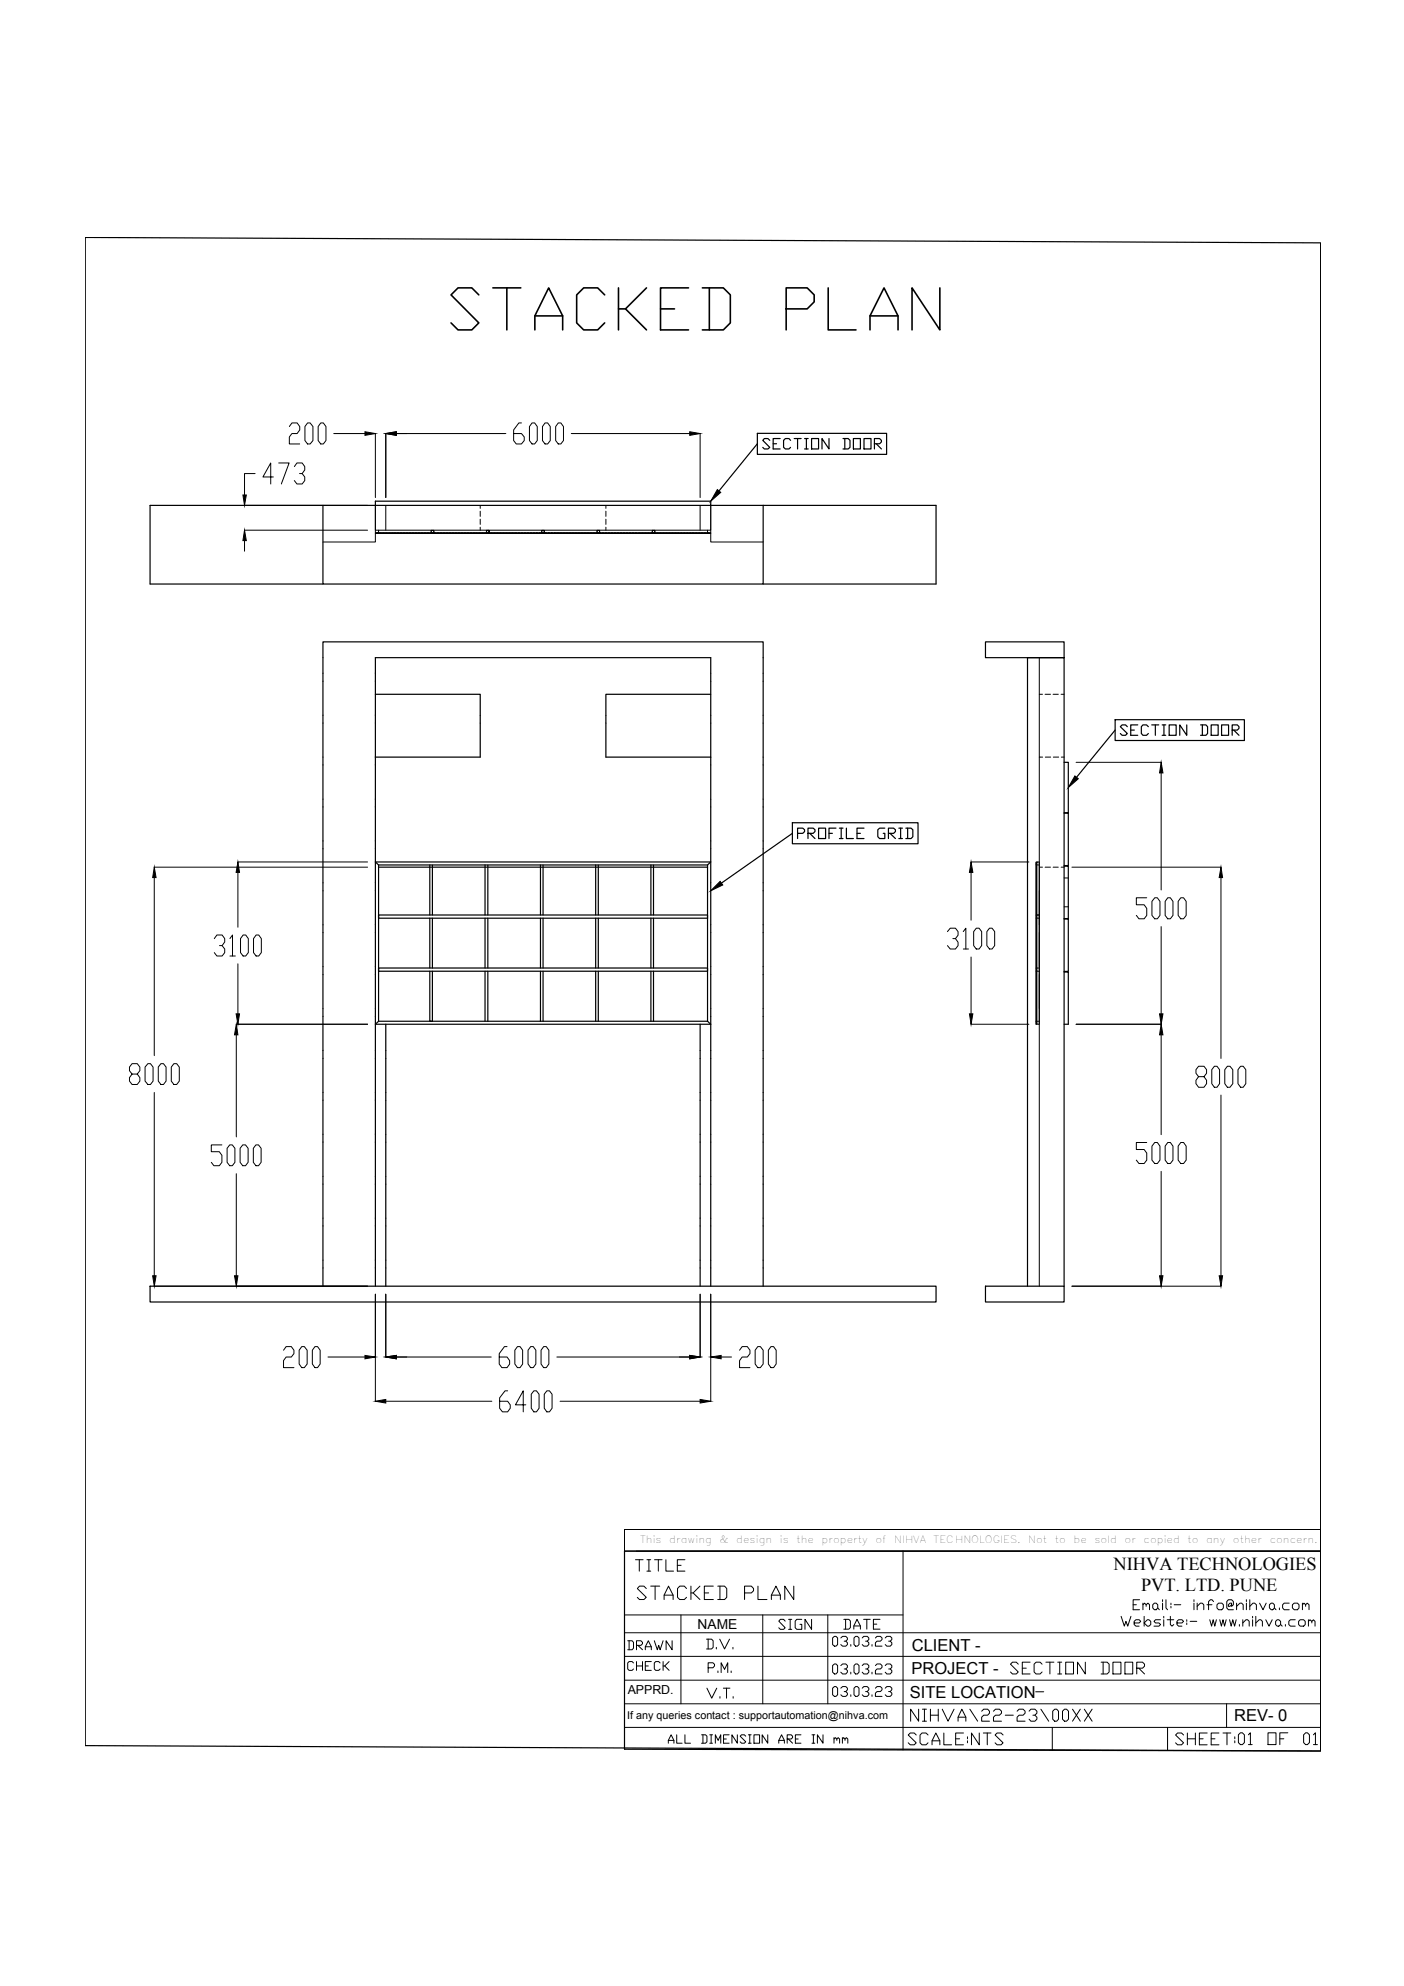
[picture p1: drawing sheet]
<svg xmlns="http://www.w3.org/2000/svg" width="297mm" height="420mm" viewBox="0 0 297 420" stroke-linecap="round" stroke-linejoin="round" font-family="sans-serif">
<!-- layer: 0 -->
<g fill="none" stroke="#000" stroke-width=".25">
<path d="M18 50.2l261.4 1.2v319l-261.4-1.1zM160.2 91.7h27.4v4.4h-27.4zM160.2 93.9l-8.1 10M162.9 93.2l-.4-.4h-.8l-.3 .4 1.5 1.4-.4 .4h-.8l-.3-.4M163.6 93.9h.7M165.1 92.8h-1.5v2.2h1.5M167.3 93.2l-.4-.4h-.7l-.4 .4v1.4l.4 .4h.7l.4-.4M168 92.8h1.5M168.7 92.8v2.2M170.2 95h.8M170.2 92.8h.8M170.6 92.8v2.2"/>
<path d="M171.7 92.8h1.5v2.2h-1.5zM175.4 92.8v2.2l-1.5-2.2v2.2M178.4 92.8h1.1l.3 .4v1.4l-.3 .4h-1.1M178.7 92.8v2.2M180.6 92.8h1.4v2.2h-1.4zM182.8 92.8h1.5v2.2h-1.5zM185 93.9h1.1l.4-.4v-.3l-.4-.4h-1.1v2.2M185.4 93.9l1.1 1.1M68.3 106.9v16.7h93.2v-16.7M79.4 106h71v.9h-71zM79.4 106.9h-47.6v16.7h36.5M150.4 106.9h47.6v16.7h-36.5"/>
<path d="M208.5 135.8h16.6v3.3h-16.6zM79.4 146.9h22.2v13.3h-22.2M150.4 146.9h-22.2v13.3h22.2M235.9 152.3h27.4v4.4h-27.4zM235.9 154.5l-8.1 10M238.5 153.7l-.4-.3h-.7l-.4 .3 1.5 1.5-.4 .4h-.7l-.4-.4M239.2 154.5h.8M240.7 153.4h-1.5v2.2h1.5M243 153.7l-.4-.3h-.8l-.3 .3v1.5l.3 .4h.8l.4-.4M243.7 153.4h1.5M244.4 153.4v2.2M245.9 155.6h.7"/>
<path d="M245.9 153.4h.7M246.3 153.4v2.2M247.4 153.4h1.4v2.2h-1.4zM251.1 153.4v2.2l-1.5-2.2v2.2M254 153.4h1.1l.4 .3v1.5l-.4 .4h-1.1M254.4 153.4v2.2M256.2 153.4h1.5v2.2h-1.5zM258.4 153.4h1.5v2.2h-1.5zM260.7 154.5h1.1l.3-.4v-.4l-.3-.3h-1.1v2.2M261 154.5l1.1 1.1M167.6 174.1h26.6v4.4h-26.6zM167.6 176.3l-15 10.5"/>
<path d="M168.7 176.3h1.1l.4-.4v-.4l-.4-.3h-1.1v2.2M170.9 176.3h1.1l.4-.4v-.4l-.4-.3h-1.1v2.2M171.3 176.3l1.1 1.1M173.2 175.2h1.5v2.2h-1.5zM175.4 176.3h.7M176.9 175.2h-1.5v2.2M177.6 175.2h.8M177.6 177.4h.8M178 175.2v2.2M179.1 175.2v2.2h1.5M181.3 176.3h.7M182.8 175.2h-1.5v2.2h1.5"/>
<path d="M187.2 175.2h-1.1l-.4 .3v1.5l.4 .4h1.1v-1.1h-.3M188 176.3h1.1l.3-.4v-.4l-.3-.3h-1.1v2.2M188.3 176.3l1.1 1.1M190.2 175.2h.7M190.2 177.4h.7M190.5 175.2v2.2M191.6 175.2h1.1l.4 .3v1.5l-.4 .4h-1.1M192 175.2v2.2M225.1 161.3h.9v10.6h-.9M225.1 172h.9v11.1h-.9M79.4 182.4h71l-.7 .6v33.1l.7 .6h-71l.7-.6v-33.1zM80.1 193.6h69.6v.7h-69.6z"/>
<path d="M80.1 183h69.6M80.1 183.5h69.6M90.9 183v10.6M90.9 194.3v10.5M91.5 183v10.6M91.5 194.3v10.5M102.6 183v10.6M102.6 194.3v10.5M103.2 183v10.6M103.2 194.3v10.5M114.3 183v10.6M114.3 194.3v10.5"/>
<path d="M114.9 183v10.6M114.9 194.3v10.5M126 183v10.6M126 194.3v10.5M126.6 183v10.6M126.6 194.3v10.5M137.7 183v10.6M137.7 194.3v10.5M138.3 183v10.6M138.3 194.3v10.5M225.1 194.4h.9v11.1h-.9M225.1 183.2h.9v11.1h-.9"/>
<path d="M80.1 204.8h69.6v.7h-69.6zM80.1 216.1h69.6M81.6 216.7v55.4M90.9 205.5v10.6h.6v-10.6M102.6 205.5v10.6M103.2 205.5v10.6M114.3 205.5v10.6M114.9 205.5v10.6M126 205.5v10.6M126.6 205.5v10.6M137.7 205.5v10.6M138.3 205.5v10.6"/>
<path d="M148.1 216.7v55.4M225.1 205.6h.9v11.1h-.9M31.8 272.1h166.2v3.3h-166.2zM68.3 272.1v-136.3h93.2v136.3M79.4 272.1v-133h71v133M208.5 272.1h16.6v3.3h-16.6zM217.4 272.1v-133h7.7v133M132.1 328.2h147.3v42.2l-147.3-.3z"/>
</g>
<g fill="none" stroke="#000" stroke-width=".21">
<path d="M59 97.9h2.2l-1.7 4.5M61.2 90.2l.6-.7h1.1l.5 .7v.8l-.5 .7h-1.1l-.6 .7v1.5h2.2M62.3 98.7l.5-.8h1.1l.6 .8v.7l-.6 .8h-.5M65.1 89.5h.5l.6 .7v3l-.6 .7h-.5l-.6-.7v-3zM67.9 89.5h.5l.6 .7v3l-.6 .7h-.5l-.6-.7v-3zM70.6 91.7h6.6M79.4 91.7v13.6M81.6 91.7v13.6M83.9 91.7h23.1M110.3 89.5h-.5l-1.1 1.5v2.2l.5 .7h1.1l.6-.7v-.8l-.6-.7h-1.6M112.6 89.5h.5l.6 .7v3l-.6 .7h-.5l-.6-.7v-3zM115.3 89.5h.6l.5 .7v3l-.5 .7h-.6l-.5-.7v-3z"/>
<path d="M118.1 89.5h.6l.5 .7v3l-.5 .7h-.6l-.5-.7v-3zM120.9 91.7h25M148.1 91.7v13.6M51.7 112.2h26.1M51.7 106.9h26.1M51.7 114.4v2.2M54 100.2h-2.3v4.5M57.8 100.9h-2.2l1.7-3v4.5M63.9 100.2l.6 .7v.8l-.6 .7h-1.1l-.5-.7M68.3 114.7h11.1v-7.8v5.3h71v-5.3v7.8h11.1M79.4 112.7h.3M79.6 112.7v.1"/>
<path d="M79.7 112.8h-.3h71h-.3M79.8 112.8h.2M79.8 112.7h.2M79.9 112.7v.1h.2M80.1 112.8h.1M80.1 112.2v.6M80.1 112.8h.2M80.1 112.7h.2M80.3 112.8h.2M80.4 112.8h.2M80.4 112.7h.2M80.6 112.8h.2"/>
<path d="M80.7 112.8h.2M80.7 112.7h.2M80.9 112.8h.2M81.1 112.8h.2M81.1 112.7h.2M81.2 112.8h.2M81.4 112.8h.2M81.4 112.7h.2M81.5 112.8h.2M81.6 106.9v5.3M81.7 112.8h.2M81.7 112.7h.2"/>
<path d="M81.8 112.8h.2M82 112.8h.2M82 112.7h.2M82.2 112.8h.2M82.3 112.8h.3M82.3 112.7h.3M82.5 112.8h.2M82.6 112.8h.2M82.6 112.7h.2M82.8 112.8h.2M83 112.8h.2M83 112.7h.2"/>
<path d="M83.1 112.8h.2M83.3 112.8h.2M83.3 112.7h.2M83.4 112.8h.3M83.6 112.8h.2M83.6 112.7h.2M83.7 112.8h.2M83.9 112.8h.2M83.9 112.7h.2M84.1 112.8h.2M84.2 112.8h.2M84.2 112.7h.2"/>
<path d="M84.4 112.8h.2M84.5 112.8h.3M84.5 112.7h.3M84.7 112.8h.2M84.8 112.8h.2M84.8 112.7h.2M85 112.8h.2M85.2 112.8h.2M85.2 112.7h.2M85.3 112.8h.3M85.5 112.8h.2M85.5 112.7h.2"/>
<path d="M85.6 112.8h.3M85.8 112.8h.2M85.8 112.7h.2M86 112.8h.2M86.1 112.8h.2M86.1 112.7h.2M86.3 112.8h.2M86.4 112.8h.3M86.4 112.7h.3M86.6 112.8h.2M86.7 112.8h.3M86.7 112.7h.3"/>
<path d="M86.9 112.8h.2M87.1 112.8h.2M87.1 112.7h.2M87.2 112.8h.3M87.4 112.8h.2M87.4 112.7h.2M87.5 112.8h.3M87.7 112.8h.2M87.7 112.7h.2M87.8 112.8h.3M88 112.8h.2M88 112.7h.2"/>
<path d="M88.2 112.8h.2M88.3 112.8h.3M88.3 112.7h.3M88.5 112.8h.2M88.6 112.8h.3M88.6 112.7h.3M88.8 112.8h.2M89 112.8h.2M89 112.7h.2M89.1 112.8h.2M89.3 112.8h.2M89.3 112.7h.2"/>
<path d="M89.5 112.8h.2M89.6 112.8h.2M89.6 112.7h.2M89.7 112.8h.3M89.9 112.8h.2M89.9 112.7h.2M90.1 112.8h.2M90.3 112.8h.2M90.3 112.7h.2M90.4 112.8h.2M90.6 112.8h.2M90.6 112.7h.2"/>
<path d="M90.7 112.8h.2M90.9 112.8h.2M90.9 112.7h.2M91 112.8h.2M91.2 112.8h.2M91.2 112.7h.2M91.2 112.2h.6v.6h-.6zM91.2 112.3l.5-.1 .1 .5h-.6zM91.4 112.8h.2M91.5 112.8h.2M91.5 112.7h.2M91.7 112.8h.2"/>
<path d="M91.8 112.8h.2M91.8 112.7h.2M92 112.8h.2M92.1 112.8h.2M92.1 112.7h.2M92.3 112.8h.2M92.5 112.8h.2M92.5 112.7h.2M92.6 112.8h.2M92.8 112.8h.2M92.8 112.7h.2M92.9 112.8h.2"/>
<path d="M93.1 112.8h.2M93.1 112.7h.2M93.3 112.8h.2M93.4 112.8h.2M93.4 112.7h.2M93.6 112.8h.2M93.7 112.8h.2M93.7 112.7h.2M93.9 112.8h.2M94 112.8h.2M94 112.7h.2M94.2 112.8h.2"/>
<path d="M94.4 112.8h.2M94.4 112.7h.2M94.5 112.8h.2M94.7 112.8h.2M94.7 112.7h.2M94.8 112.8h.2M95 112.8h.2M95 112.7h.2M95.2 112.8h.2M95.3 112.8h.2M95.3 112.7h.2M95.5 112.8h.2"/>
<path d="M95.6 112.8h.2M95.6 112.7h.2M95.8 112.8h.2M95.9 112.8h.2M95.9 112.7h.2M96.1 112.8h.2M96.3 112.8h.2M96.3 112.7h.2M96.4 112.8h.2M96.6 112.8h.2M96.6 112.7h.2M96.7 112.8h.2"/>
<path d="M96.9 112.8h.2M96.9 112.7h.2M97 112.8h.2M97.2 112.8h.2M97.2 112.7h.2M97.4 112.8h.2M97.5 112.8h.2M97.5 112.7h.2M97.7 112.8h.2M97.8 112.8h.2M97.8 112.7h.2M98 112.8h.2"/>
<path d="M98.2 112.8h.2M98.2 112.7h.2M98.3 112.8h.2M98.5 112.8h.2M98.5 112.7h.2M98.6 112.8h.2M98.8 112.8h.2M98.8 112.7h.2M98.9 112.8h.2M99.1 112.8h.2M99.1 112.7h.2M99.3 112.8h.2"/>
<path d="M99.4 112.8h.3M99.4 112.7h.3M99.6 112.8h.2M99.7 112.8h.2M99.7 112.7h.2M99.9 112.8h.2M100.1 112.8h.2M100.1 112.7h.2M100.2 112.8h.2M100.4 112.8h.2M100.4 112.7h.2M100.5 112.8h.3"/>
<path d="M100.7 112.8h.2M100.7 112.7h.2M100.8 112.8h.2M101 112.8h.2M101 112.7h.2M101.2 112.8h.2M101.3 112.8h.2M101.3 112.7h.2M101.5 112.8h.2M101.6 106.9v.7M101.6 108.1v1.1M101.6 109.8v1.1"/>
<path d="M101.6 111.5v.7M101.6 112.8h.3M101.6 112.7h.3M101.8 112.8h.2M101.9 112.8h.3M101.9 112.7h.3M102.1 112.8h.2M102.3 112.8h.2M102.3 112.7h.2M102.4 112.8h.3M102.6 112.8h.2M102.6 112.7h.2"/>
<path d="M102.7 112.8h.3M102.9 112.2l.1 .5h.5v-.4v.5l-.6-.1zM102.9 112.8h.2M102.9 112.7h.2M103 112.2l.5 .1zM103.1 112.8h.2M103.2 112.8h.2M103.2 112.7h.2M103.4 112.8h.2M103.5 112.8h.3M103.5 112.7h.3M103.7 112.8h.2"/>
<path d="M103.8 112.8h.3M103.8 112.7h.3M104 112.8h.2M104.2 112.8h.2M104.2 112.7h.2M104.4 112.8h.2M104.5 112.8h.2M104.5 112.7h.2M104.6 112.8h.3M104.8 112.8h.2M104.8 112.7h.2M104.9 112.8h.3"/>
<path d="M105.1 112.8h.2M105.1 112.7h.2M105.3 112.8h.2M105.5 112.8h.2M105.5 112.7h.2M105.6 112.8h.2M105.7 112.8h.3M105.7 112.7h.3M105.9 112.8h.2M106.1 112.8h.2M106.1 112.7h.2M106.2 112.8h.2"/>
<path d="M106.4 112.8h.2M106.4 112.7h.2M106.6 112.8h.2M106.7 112.8h.2M106.7 112.7h.2M106.8 112.8h.3M107 112.8h.2M107 112.7h.2M107.2 112.8h.2M107.4 112.8h.2M107.4 112.7h.2M107.5 112.8h.2"/>
<path d="M107.7 112.8h.2M107.7 112.7h.2M107.8 112.8h.2M108 112.8h.2M108 112.7h.2M108.1 112.8h.2M108.3 112.8h.2M108.3 112.7h.2M108.5 112.8h.2M108.6 112.8h.2M108.6 112.7h.2M108.8 112.8h.2"/>
<path d="M108.9 112.8h.2M108.9 112.7h.2M109.1 112.8h.2M109.2 112.8h.2M109.2 112.7h.2M109.4 112.8h.2M109.6 112.8h.2M109.6 112.7h.2M109.7 112.8h.2M109.9 112.8h.2M109.9 112.7h.2M110 112.8h.2"/>
<path d="M110.2 112.8h.2M110.2 112.7h.2M110.4 112.8h.2M110.5 112.8h.2M110.5 112.7h.2M110.7 112.8h.2M110.8 112.8h.2M110.8 112.7h.2M111 112.8h.2M111.1 112.8h.2M111.1 112.7h.2M111.3 112.8h.2"/>
<path d="M111.5 112.8h.2M111.5 112.7h.2M111.6 112.8h.2M111.8 112.8h.2M111.8 112.7h.2M111.9 112.8h.2M112.1 112.8h.2M112.1 112.7h.2M112.3 112.8h.2M112.4 112.8h.2M112.4 112.7h.2M112.6 112.8h.2"/>
<path d="M112.7 112.8h.2M112.7 112.7h.2M112.9 112.8h.2M113 112.8h.2M113 112.7h.2M113.2 112.8h.2M113.4 112.8h.2M113.4 112.7h.2M113.5 112.8h.2M113.7 112.8h.2M113.7 112.7h.2M113.8 112.8h.2"/>
<path d="M114 112.8h.2M114 112.7h.2M114.1 112.8h.2M114.3 112.8h.2M114.3 112.7h.2M114.5 112.8h.2M114.6 112.2h.5h-.5v.5h.5v-.4v.5h-.5zM114.6 112.8h.3M114.6 112.7h.3M114.8 112.8h.2M114.9 112.8h.2M114.9 112.7h.2"/>
<path d="M115.1 112.8h.2M115.3 112.8h.2M115.3 112.7h.2M115.4 112.8h.2M115.6 112.8h.2M115.6 112.7h.2M115.7 112.8h.3M115.9 112.8h.2M115.9 112.7h.2M116 112.8h.2M116.2 112.8h.2M116.2 112.7h.2"/>
<path d="M116.4 112.8h.2M116.5 112.8h.3M116.5 112.7h.3M116.7 112.8h.2M116.8 112.8h.3M116.8 112.7h.3M117 112.8h.2M117.2 112.8h.2M117.2 112.7h.2M117.3 112.8h.2M117.5 112.8h.2M117.5 112.7h.2"/>
<path d="M117.6 112.8h.3M117.8 112.8h.2M117.8 112.7h.2M117.9 112.8h.3M118.1 112.8h.2M118.1 112.7h.2M118.3 112.8h.2M118.4 112.8h.2M118.4 112.7h.2M118.6 112.8h.2M118.7 112.8h.3M118.7 112.7h.3"/>
<path d="M118.9 112.8h.2M119 112.8h.3M119 112.7h.3M119.2 112.8h.2M119.4 112.8h.2M119.4 112.7h.2M119.5 112.8h.3M119.7 112.8h.2M119.7 112.7h.2M119.8 112.8h.3M120 112.8h.2M120 112.7h.2"/>
<path d="M120.2 112.8h.2M120.3 112.8h.2M120.3 112.7h.2M120.5 112.8h.2M120.7 112.8h.2M120.7 112.7h.2M120.8 112.8h.2M120.9 112.8h.3M120.9 112.7h.3M121.1 112.8h.2M121.3 112.8h.2M121.3 112.7h.2"/>
<path d="M121.5 112.8h.2M121.6 112.8h.2M121.6 112.7h.2M121.8 112.8h.2M121.9 112.8h.2M121.9 112.7h.2M122.1 112.8h.2M122.2 112.8h.2M122.2 112.7h.2M122.4 112.8h.2M122.6 112.8h.2M122.6 112.7h.2"/>
<path d="M122.7 112.8h.2M122.9 112.8h.2M122.9 112.7h.2M123 112.8h.2M123.2 112.8h.2M123.2 112.7h.2M123.3 112.8h.2M123.5 112.8h.2M123.5 112.7h.2M123.7 112.8h.2M123.8 112.8h.2M123.8 112.7h.2"/>
<path d="M124 112.8h.2M124.1 112.8h.2M124.1 112.7h.2M124.3 112.8h.2M124.5 112.8h.2M124.5 112.7h.2M124.6 112.8h.2M124.8 112.8h.2M124.8 112.7h.2M124.9 112.8h.2M125.1 112.8h.2M125.1 112.7h.2"/>
<path d="M125.2 112.8h.2M125.4 112.8h.2M125.4 112.7h.2M125.6 112.8h.2M125.7 112.8h.2M125.7 112.7h.2M125.9 112.8h.2M126 112.8h.2M126 112.7h.2M126.2 112.8h.2M126.3 112.2h.6l-.1 .6h-.5zM126.3 112.2h.5v.5h-.5z"/>
<path d="M126.4 112.8h.1M126.4 112.7h.1M126.5 112.8h.2M126.7 112.8h.2M126.7 112.7h.2M126.8 112.7h.1M126.8 112.8h.2M127 112.8h.2M127 112.7h.2M127.1 112.8h.2M127.3 112.8h.2M127.3 112.7h.2"/>
<path d="M127.5 112.8h.2M127.6 112.8h.2M127.6 112.7h.2M127.8 112.8h.2M127.9 112.8h.2M127.9 112.7h.2M128.1 112.8h.2M128.2 106.9v.7M128.2 108.1v1.1M128.2 109.8v1.1M128.2 111.5v.7M128.2 112.8h.2"/>
<path d="M128.2 112.7h.2M128.4 112.8h.2M128.6 112.8h.2M128.6 112.7h.2M128.7 112.8h.2M128.9 112.8h.2M128.9 112.7h.2M129 112.8h.2M129.2 112.8h.2M129.2 112.7h.2M129.4 112.8h.2M129.5 112.8h.2"/>
<path d="M129.5 112.7h.2M129.7 112.8h.2M129.8 112.8h.2M129.8 112.7h.2M130 112.8h.2M130.1 112.8h.2M130.1 112.7h.2M130.3 112.8h.2M130.5 112.8h.2M130.5 112.7h.2M130.6 112.8h.2M130.8 112.8h.2"/>
<path d="M130.8 112.7h.2M130.9 112.8h.2M131.1 112.8h.2M131.1 112.7h.2M131.2 112.8h.2M131.4 112.8h.2M131.4 112.7h.2M131.6 112.8h.2M131.7 112.8h.3M131.7 112.7h.3M131.9 112.8h.2M132 112.8h.2"/>
<path d="M132 112.7h.2M132.2 112.8h.2M132.4 112.8h.2M132.4 112.7h.2M132.5 112.8h.2M132.7 112.8h.2M132.7 112.7h.2M132.8 112.8h.3M133 112.8h.2M133 112.7h.2M133.1 112.8h.3M133.3 112.8h.2"/>
<path d="M133.3 112.7h.2M133.5 112.8h.2M133.6 112.8h.3M133.6 112.7h.3M133.8 112.8h.2M133.9 112.8h.3M133.9 112.7h.3M134.1 112.8h.2M134.3 112.8h.2M134.3 112.7h.2M134.4 112.8h.2M134.6 112.8h.2"/>
<path d="M134.6 112.7h.2M134.7 112.8h.3M134.9 112.8h.2M134.9 112.7h.2M135 112.8h.3M135.2 112.8h.2M135.2 112.7h.2M135.4 112.8h.2M135.5 112.8h.2M135.5 112.7h.2M135.7 112.8h.2M135.8 112.8h.3"/>
<path d="M135.8 112.7h.3M136 112.8h.2M136.1 112.8h.3M136.1 112.7h.3M136.3 112.8h.2M136.5 112.8h.2M136.5 112.7h.2M136.7 112.8h.2M136.8 112.8h.2M136.8 112.7h.2M136.9 112.8h.3M137.1 112.8h.2"/>
<path d="M137.1 112.7h.2M137.3 112.8h.2M137.4 112.8h.2M137.4 112.7h.2M137.6 112.8h.2M137.8 112.8h.2M137.8 112.7h.2M137.9 112.8h.2M138 112.2h.6v.6h-.6zM138 112.2h.5v.5h-.5zM138 112.8h.3M138 112.7h.3"/>
<path d="M138.2 112.8h.2M138.4 112.8h.2M138.4 112.7h.2M138.6 112.8h.2M138.7 112.8h.2M138.7 112.7h.2M138.9 112.8h.2M139 112.8h.2M139 112.7h.2M139.2 112.8h.2M139.3 112.8h.2M139.3 112.7h.2"/>
<path d="M139.5 112.8h.2M139.7 112.8h.2M139.7 112.7h.2M139.8 112.8h.2M140 112.8h.2M140 112.7h.2M140.1 112.8h.2M140.3 112.8h.2M140.3 112.7h.2M140.4 112.8h.2M140.6 112.8h.2M140.6 112.7h.2"/>
<path d="M140.8 112.8h.2M140.9 112.8h.2M140.9 112.7h.2M141.1 112.8h.2M141.2 112.8h.2M141.2 112.7h.2M141.4 112.8h.2M141.6 112.8h.2M141.6 112.7h.2M141.7 112.8h.2M141.9 112.8h.2M141.9 112.7h.2"/>
<path d="M142 112.8h.2M142.2 112.8h.2M142.2 112.7h.2M142.3 112.8h.2M142.5 112.8h.2M142.5 112.7h.2M142.7 112.8h.2M142.8 112.8h.2M142.8 112.7h.2M143 112.8h.2M143.1 112.8h.2M143.1 112.7h.2"/>
<path d="M143.3 112.8h.2M143.5 112.8h.1M143.5 112.7h.1M143.6 112.8h.2M143.8 112.8h.2M143.8 112.7h.2M143.9 112.8h.2M144.1 112.8h.2M144.1 112.7h.2M144.2 112.8h.2M144.4 112.8h.2M144.4 112.7h.2"/>
<path d="M144.6 112.8h.2M144.7 112.8h.2M144.7 112.7h.2M144.9 112.8h.2M145 112.8h.2M145 112.7h.2M145.2 112.8h.2M145.3 112.8h.2M145.3 112.7h.2M145.5 112.8h.2M145.7 112.8h.2M145.7 112.7h.2"/>
<path d="M145.8 112.8h.3M146 112.8h.2M146 112.7h.2M146.1 112.8h.2M146.3 112.8h.2M146.3 112.7h.2M146.5 112.8h.2M146.6 112.8h.2M146.6 112.7h.2M146.8 112.8h.2M146.9 112.8h.3M146.9 112.7h.3"/>
<path d="M147.1 112.8h.2M147.2 112.8h.2M147.2 112.7h.2M147.4 112.8h.2M147.6 112.8h.2M147.6 112.7h.2M147.7 112.8h.2M147.9 112.8h.2M147.9 112.7h.2M148 112.8h.3M148.1 106.9v5.3M148.2 112.8h.2"/>
<path d="M148.2 112.7h.2M148.3 112.8h.2M148.5 112.8h.2M148.5 112.7h.2M148.7 112.8h.2M148.8 112.8h.3M148.8 112.7h.3M149 112.8h.2M149.1 112.8h.3M149.1 112.7h.3M149.3 112.8h.2M149.5 112.8h.2"/>
<path d="M149.5 112.7h.2M149.7 112.8h.1M149.7 112.2v.6M149.8 112.8h.2M149.8 112.7h.2M149.9 112.7v.1h-.3M150.1 112.7h.3M150.2 112.7v.1M219.9 139.1v133M219.9 146.9h.7M221.1 146.9h1.2M222.8 146.9h1.1"/>
<path d="M224.5 146.9h.6M219.9 160.2h.7M221.1 160.2h1.2M222.8 160.2h1.2M224.5 160.2h.6M227.7 161.3h18M245.7 163.5v24.8M32.6 183.5h45.2M32.6 185.7v37.6M45.3 198.6l.6-.8h1.1l.5 .8v.7l-.5 .8h-.6M48.6 198.6l.6-.8v4.5M50.3 182.4h27.5"/>
<path d="M50.3 184.6v11.6M51.4 197.8h.6l.5 .8v2.9l-.5 .8h-.6l-.5-.8v-2.9zM54.2 197.8h.5l.6 .8v2.9l-.6 .8h-.5l-.6-.8v-2.9zM200.4 197.1l.6-.7h1.1l.6 .7v.8l-.6 .7h-.5M202.1 198.6l.6 .7v.8l-.6 .7h-1.1l-.6-.7M203.8 197.1l.5-.7v4.4M205.4 182.4h12.3M205.4 184.6v10.1M206.5 196.4h.6l.6 .7v3l-.6 .7h-.6l-.5-.7v-3zM209.3 196.4h.6l.5 .7v3l-.5 .7h-.6l-.5-.7v-3zM219.2 182.4v34.3zM219.2 194.3h.1"/>
<path d="M219.2 193.6h.1M219.2 183h.1M219.2 182.9h.1M219.2 194.1h.2M219.2 193.7h.2M219.2 182.5h.2M219.2 182.9h.2M219.4 193.6h.5zM219.4 182.4h.5v34.3h-.5zM219.4 194.3h.5M219.4 183h.5M219.9 183.5h.7"/>
<path d="M221.1 183.5h1.2M222.8 183.5h1.1M224.5 183.5h.6M225.1 185.7h.9M225.1 191.8h.9M226.8 183.5h31.5M242.6 189.9h-2.2v1.5h1.7l.5 .8v1.5l-.5 .7h-1.1l-.6-.7M244.3 189.9h.6l.5 .8v3l-.5 .7h-.6l-.6-.7v-3zM245.7 196v18.5M247.1 189.9h.5l.6 .8v3l-.6 .7h-.5l-.6-.7v-3zM249.8 189.9h.6l.6 .8v3l-.6 .7h-.6l-.5-.7v-3zM258.3 185.7v38.2"/>
<path d="M47 200.1l.5 .7v.7l-.5 .8h-1.1l-.6-.8M48.6 202.3h1.2M50 216.7h27.8M50 218.9v21.6M50.3 203.9v10.6M203.8 200.8h1.1M205.4 216.7h12.3M205.4 202.5v12M219.2 205.5h.1M219.2 204.8h.1M219.2 216.1h.1M219.2 216.2h.1"/>
<path d="M219.2 205.3h.2M219.2 205h.2M219.2 216.5h.2M219.2 216.2h.2M219.4 205.5h.5M219.4 204.8h.5M219.4 216.1h.5M227.7 216.7h18M245.7 218.9v21.2M27.9 227.2l-.5-.7v-.8l.5-.7h1.1l.6 .7v.8l-.6 .7h-1.1l-.5 .8v.7l.5 .7h1.1l.6-.7v-.7l-.6-.8M31.3 225h.5l.6 .7v3l-.6 .7h-.5l-.6-.7v-3zM32.6 231.1v38.8"/>
<path d="M34 225h.6l.5 .7v3l-.5 .7h-.6l-.5-.7v-3zM36.8 225h.6l.5 .7v3l-.5 .7h-.6l-.6-.7v-3zM253.6 227.8l-.6-.7v-.8l.6-.7h1.1l.6 .7v.8l-.6 .7h-1.1l-.6 .7v.8l.6 .7h1.1l.6-.7v-.8l-.6-.7M256.9 225.6h.6l.5 .7v3l-.5 .7h-.6l-.5-.7v-3zM258.3 231.7v38.2M259.7 225.6h.5l.6 .7v3l-.6 .7h-.5l-.6-.7v-3zM262.5 225.6h.5l.6 .7v3l-.6 .7h-.5l-.6-.7v-3zM46.9 242.2h-2.2v1.5h1.7l.5 .7v1.5l-.5 .7h-1.1l-.6-.7M48.6 242.2h.5l.6 .7v3l-.6 .7h-.5l-.6-.7v-3zM50 248.3v21.6M51.4 242.2h.5l.6 .7v3l-.6 .7h-.5l-.6-.7v-3zM54.1 242.2h.6l.5 .7v3l-.5 .7h-.6l-.5-.7v-3z"/>
<path d="M242.6 241.7h-2.2v1.5h1.7l.5 .8v1.4l-.5 .8h-1.1l-.6-.8M244.3 241.7h.6l.5 .8v2.9l-.5 .8h-.6l-.6-.8v-2.9zM245.7 247.8v22.1M247.1 241.7h.5l.6 .8v2.9l-.6 .8h-.5l-.6-.8v-2.9zM249.8 241.7h.6l.6 .8v2.9l-.6 .8h-.6l-.5-.8v-2.9zM32.6 272.1h45.2M79.4 273.8v22.6M81.6 273.8v13.3M148.1 273.8v13.3M150.4 273.8v22.6M226.8 272.1h31.5M60 285.7l.5-.8h1.1l.6 .8v.7l-.6 .7h-1.1l-.5 .8v1.4h2.2"/>
<path d="M63.8 284.9h.6l.6 .8v2.9l-.6 .7h-.6l-.5-.7v-2.9zM66.6 284.9h.6l.5 .8v2.9l-.5 .7h-.6l-.5-.7v-2.9zM69.4 287.1h7.8M81.6 296.4h22.5M83.9 287.1h20M107.3 284.9h-.6l-1.1 1.5v2.2l.6 .7h1.1l.5-.7v-.7l-.5-.8h-1.7M107.4 294.2h-.6l-1.1 1.5v2.2l.6 .8h1.1l.6-.8v-.7l-.6-.8h-1.7M109.5 284.9h.5l.6 .8v2.9l-.6 .7h-.5l-.6-.7v-2.9zM111.3 297.2h-2.2l1.6-3v4.5M112.3 284.9h.5l.6 .8v2.9l-.6 .7h-.5l-.6-.7v-2.9zM112.9 294.2h.6l.5 .8v2.9l-.5 .8h-.6l-.5-.8v-2.9zM115 284.9h.6l.5 .8v2.9l-.5 .7h-.6l-.5-.7v-2.9z"/>
<path d="M115.7 294.2h.5l.6 .8v2.9l-.6 .8h-.5l-.6-.8v-2.9zM117.8 287.1h28.1M118.5 296.4h29.6M152.6 287.1h2.2M156.5 285.7l.5-.8h1.1l.6 .8v.7l-.6 .7h-1.1l-.5 .8v1.4h2.2M160.3 284.9h.6l.6 .8v2.9l-.6 .7h-.6l-.5-.7v-2.9zM163.1 284.9h.6l.5 .8v2.9l-.5 .7h-.6l-.5-.7v-2.9zM132.1 323.6h147.3v4.6h-147.3zM132.1 328.2v41.9M134.6 328.2h144.8M191.1 328.2v42M239.7 339.5h.7"/>
<path d="M241.1 338.4h-1.4v2.2h1.4M241.8 339.5l.3-.3 .4 .3v.3M241.8 339.2v1.4M242.5 339.5l.4-.3 .3 .3v1.1M243.9 339.5l.3-.3h.4l.3 .3v.7l-.3 .4h-.4l-.3-.4zM246 338.4v.4M246 339.2v1.4M246.7 338.4v1.8l.3 .4M247.7 339.2v.3M247.7 339.8v.4M248.4 339.5h1.4M252.6 338.4v.4"/>
<path d="M252.6 339.2v1.4M253.3 339.8l.7-.6h.3l.4 .3v1.1M253.3 339.2v1.4M255.4 339.5h1M256.8 338.8l-.4-.4h-.3l-.4 .4v1.8M257.5 339.5l.3-.3h.7l.3 .3v.7l-.3 .4h-.7l-.3-.4zM260.6 339.5l-.4 .3h-.3v-.3l.3-.3h.4v.6l.3-.3v-.7l-.3-.4h-.7l-.4 .4v1.4l.4 .4h1M261.6 339.8l.7-.6h.4l.3 .3v1.1M261.6 339.2v1.4M263.7 338.4v.4M263.7 339.2v1.4M264.4 339.8l.7-.6h.3l.4 .3v1.1"/>
<path d="M264.4 338.4v2.2M266.5 339.2l.7 1.4 .7-1.4M268.6 339.5l.3-.3h.4l.3 .3v.7l-.3 .4h-.4l-.3-.4zM272.8 339.2h-1.1l-.3 .3v.7l.3 .4h1.1M273.4 339.5l.4-.3h.7l.3 .3v.7l-.3 .4h-.7l-.4-.4zM275.5 339.5l.4-.3 .3 .3v.3M275.5 339.2v1.4M276.2 339.5l.4-.3 .3 .3v1.1M132.1 355.5h147.3M132.1 350.4h147.3M132.1 345.4h147.3M132.1 341.7h59"/>
<path d="M144.1 341.7v18.8M149.8 352.8h1l.4-.3v-.4l-.4-.3h-1v2.1M151.9 353.5v.4M152.6 353.9v-2.1l.7 1.4 .7-1.4v2.1M154.7 353.5v.4M161.4 341.7v18.8M175.1 341.7v18.8M176.1 346.5l.4-.3h.4l.3 .3v1.4l-.3 .4h-.4l-.4-.4zM176.1 352.4l.4-.4h.4l.3 .4v1.4l-.3 .3h-.4l-.4-.3zM176.1 357.2l.4-.4h.4l.3 .4v1.3l-.3 .4h-.4l-.4-.4zM177.9 352.4l.4-.4h.6l.4 .4v.3l-.4 .4h-.3M177.9 357.2l.4-.4h.6l.4 .4v.3l-.4 .4h-.3"/>
<path d="M178.9 347.2l.4 .3v.4l-.4 .4h-.6l-.4-.4M178.9 353.1l.4 .3v.4l-.4 .3h-.6l-.4-.3M178.9 357.9l.4 .3v.3l-.4 .4h-.6l-.4-.4M180 347.9v.4M180 353.8v.3M180 358.5v.4M180.7 346.5l.3-.3h.4l.3 .3v1.4l-.3 .4h-.4l-.3-.4zM180.7 352.4l.3-.4h.4l.3 .4v1.4l-.3 .3h-.4l-.3-.3zM180.7 357.2l.3-.4h.4l.3 .4v1.3l-.3 .4h-.4l-.3-.4zM182.4 352.4l.4-.4h.7l.3 .4v.3l-.3 .4h-.4M182.4 357.2l.4-.4h.7l.3 .4v.3l-.3 .4h-.4M183.5 347.2l.3 .3v.4l-.3 .4h-.7l-.4-.4"/>
<path d="M183.5 353.1l.3 .3v.4l-.3 .3h-.7l-.4-.3M183.5 357.9l.3 .3v.3l-.3 .4h-.7l-.4-.4M184.5 347.9v.4M184.5 353.8v.3M184.5 358.5v.4M185.2 346.5l.3-.3h.8l.3 .3v.4l-.3 .3h-.8l-.3 .3v.8h1.4M185.2 352.4l.3-.4h.8l.3 .4v.3l-.3 .4h-.8l-.3 .3v.7h1.4M185.2 357.2l.3-.4h.8l.3 .4v.3l-.3 .4h-.8l-.3 .3v.7h1.4M187.3 352.4l.3-.4h.7l.4 .4v.3l-.4 .4h-.3M187.3 357.2l.3-.4h.7l.4 .4v.3l-.4 .4h-.3M188.3 347.2l.4 .3v.4l-.4 .4h-.7l-.3-.4M188.3 353.1l.4 .3v.4l-.4 .3h-.7l-.3-.3"/>
<path d="M188.3 357.9l.4 .3v.3l-.4 .4h-.7l-.3-.4M237.2 342l.7 2 .3-1 .4 1 .7-2M239.9 343.4h1.1l.3-.4-.3-.3h-.7l-.4 .3v.7l.4 .3h.7M242.1 343.4l.6-.7h.4l.4 .3v.7l-.4 .3h-.4zM242.1 342v2M244.9 340.2l.4 .4M245.5 342.7h-1l-.4 .3 .4 .4h.7l.3 .3-.3 .3h-1.1M246.2 342v.3M246.2 342.7v1.3M246.9 342.7h1.4M247.6 342v1.7l.3 .3 .4-.3M249 343.4h1.1l.3-.4-.3-.3h-.8l-.3 .3v.7l.3 .3h.8"/>
<path d="M251.1 342.7v.3M251.1 343.4v.3M251.8 343h1.4M255.9 342.7l.4 1.3 .4-1.3 .3 1.3 .3-1.3M258.1 342.7l.3 1.3 .3-1.3 .4 1.3 .3-1.3M260.1 342.7l.4 1.3 .3-1.3 .4 1.3 .3-1.3M262.2 343.7v.3M262.9 343.4l.7-.7h.3l.4 .3v1M262.9 342.7v1.3M265 342v.3M265 342.7v1.3M265.7 343.4l.7-.7h.3l.4 .3v1"/>
<path d="M265.7 342v2M267.8 342.7l.7 1.3 .7-1.3M269.6 340.2l.4 .4M269.9 343l.3-.3h.4l.3 .3v.7l-.3 .3h-.4l-.3-.3zM270.7 340.2v.4M270.9 343.7l.4 .3M271.9 343.7v.3M274 342.7h-1l-.3 .3v.7l.3 .3h1M274.7 343l.4-.3h.7l.3 .3v.7l-.3 .3h-.7l-.4-.3zM276.8 343l.4-.3 .3 .3v.4M276.8 342.7v1.3M277.5 343l.4-.3 .3 .3v1"/>
<path d="M132.1 360.5h147.3M132.1 365.4h147.3M222.6 365.4v4.9M259.5 360.5v4.9"/>
</g>
<g fill="#000" stroke="#000" stroke-width=".21">
<path d="M77.2 91.3l2.2 .4-2.2 .4zM81.6 91.7l2.3-.4v.8zM145.9 91.3l2.2 .4-2.2 .4zM51.7 112.2l.4 2.2h-.7zM51.4 104.7h.7l-.4 2.2zM151.8 103.6l.7 .6-2.1 1.8zM227.4 164.2l.7 .5-2.1 1.9zM245.7 161.3l.3 2.2h-.7zM32.6 183.5l.4 2.2h-.7zM50.3 182.4l.4 2.2h-.7zM150.4 188.5l2-2 .5 .7zM205.4 182.4l.4 2.2h-.7z"/>
<path d="M258.3 183.5l.4 2.2h-.8zM50 216.7l.3 2.2h-.7zM50 214.5h.7l-.4 2.2zM205.1 214.5h.7l-.4 2.2zM245.7 216.7l.3 2.2h-.7zM245.3 214.5h.7l-.3 2.2zM32.3 269.9h.7l-.4 2.2zM49.6 269.9h.7l-.3 2.2zM245.3 269.9h.7l-.3 2.2zM257.9 269.9h.8l-.4 2.2zM77.2 286.8l2.2 .3-2.2 .4zM79.4 296.4l2.2-.3v.7z"/>
<path d="M81.6 287.1l2.3-.3v.7zM145.9 286.8l2.2 .3-2.2 .4zM148.1 296.1l2.3 .3-2.3 .4zM150.4 287.1l2.2-.3v.7z"/>
</g>
<text font-size="13.7" x="94.5" y="70.9">STACKED PLAN</text>
<g font-size="6.2">
<text x="134.1" y="339.7">STACKED PLAN</text>
<text x="191.9" y="365.5">NIHVA\22-23\00XX</text>
</g>
<g font-size="5.7">
<text x="133.7" y="333.7">TITLE</text>
<text x="212.7" y="355.2">SECTION DOOR</text>
<text x="191.2" y="370.4">SCALE:</text>
<text x="204.6" y="370.4">NTS</text>
<text x="247.6" y="370.4">SHEET:</text>
<text x="261.1" y="370.4">01 OF 01</text>
</g>
<g font-size="5.3">
<text x="164" y="346.1">SIGN</text>
<text x="131.9" y="350.3">DRAWN</text>
<text x="148.5" y="350">D.V.</text>
<text x="148.5" y="360.5">V.T.</text>
</g>
<g font-size="4.9">
<text x="177.8" y="345.7">DATE</text>
<text x="131.9" y="354.5">CHECK</text>
<text x="140.4" y="370.1">ALL DIMENSION ARE IN mm</text>
</g>
<g font-size="3.9">
<text x="235.6" y="332.2">NIHVA TECHNOLOGIES</text>
<text x="241.4" y="336.6">PVT. LTD. PUNE</text>
</g>
<g font-size="3.5">
<text x="192.9" y="349.2">CLIENT -</text>
<text x="192.5" y="359.1">SITE LOCATION</text>
<text x="192.8" y="354.1">PROJECT -</text>
<text x="261.1" y="364.1">REV- 0</text>
</g>
<text font-size="2.9" x="147.6" y="344.7">NAME</text>
<g font-size="2.6">
<text x="132.8" y="358.4">APPRD.</text>
<text x="218.4" y="359.1">-</text>
</g>
<text font-size="2.3" x="132.7" y="363.6">If any queries contact : supportautomation@nihva.com</text>
<g font-size="2.1">
<text x="135.4" y="326.4">This</text>
<text x="141.6" y="326.4">drawing</text>
<text x="152.2" y="326.4">&amp;</text>
<text x="155.8" y="326.4">design</text>
<text x="165" y="326.4">is</text>
<text x="168.5" y="326.4">the</text>
<text x="173.8" y="326.4">property</text>
<text x="185.2" y="326.4">of</text>
<text x="189.2" y="326.4">NIHVA</text>
<text x="197.5" y="326.4">TECHNOLOGIES.</text>
<text x="217.6" y="326.4">Not</text>
<text x="223.2" y="326.4">to</text>
<text x="227.1" y="326.4">be</text>
<text x="231.5" y="326.4">sold</text>
<text x="237.9" y="326.4">or</text>
<text x="241.9" y="326.4">copied</text>
<text x="251.2" y="326.4">to</text>
<text x="255.2" y="326.4">any</text>
<text x="260.9" y="326.4">other</text>
<text x="268.6" y="326.4">concern.</text>
</g>
</svg>
